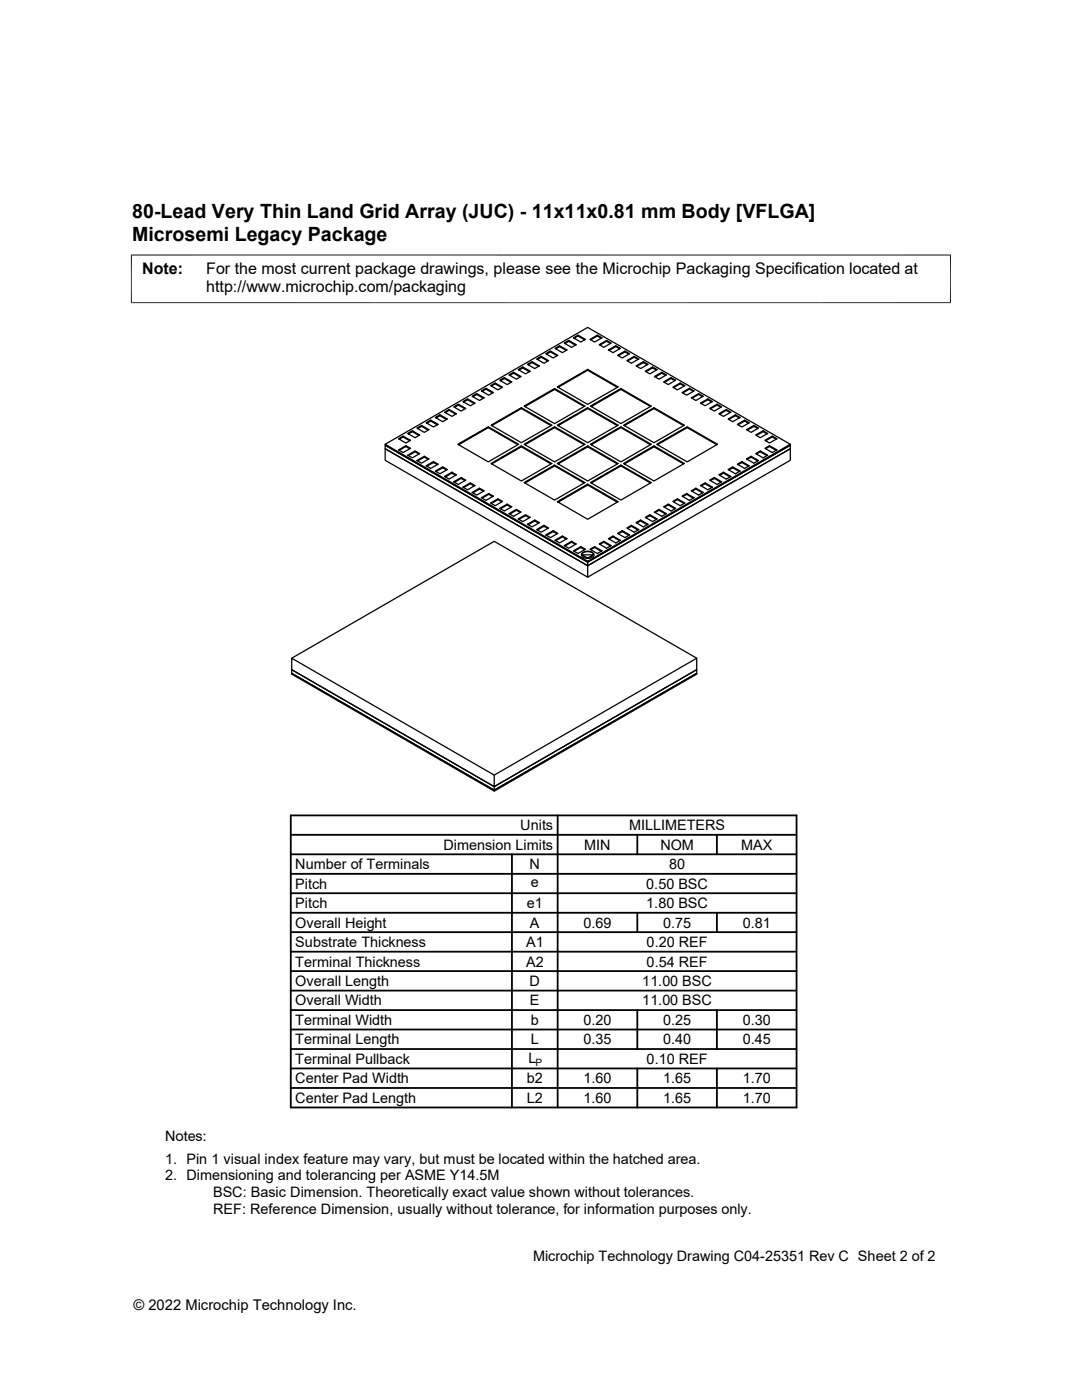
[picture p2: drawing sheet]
<svg xmlns="http://www.w3.org/2000/svg" width="216mm" height="279mm" viewBox="0 0 216 279" stroke-linecap="round" stroke-linejoin="round" font-family="sans-serif">
<g fill="none" stroke="#000" stroke-width=".25">
<path d="M93.3 79.6l1.5 .9-.9 .5-1.5-.9 .9-.5v.2l-.8 .4M93.3 79.8l1.3 .7M95.1 78.7l1.4 .8M95.1 78.5l1.5 .9-.9 .5-1.5-.8 .9-.6v.2l-.7 .5M97 77.5l1.4 .8-.9 .6-1.4-.9 .9-.5v.2l-.8 .4M97 77.7l1.3 .7M98.8 76.4l1.5 .9-.9 .5-1.5-.8 .9-.6v.2l-.8 .4M98.8 76.6l1.3 .8M100.6 75.4l1.5 .8-.9 .6-1.5-.9 .9-.5v.1l-.7 .5M100.6 75.5l1.4 .8M102.5 74.3l1.4 .8-.9 .6-1.4-.9 .9-.5v.2l-.8 .4M102.5 74.5l1.3 .7"/>
<path d="M104.3 73.2l1.5 .9-.9 .5-1.5-.8 .9-.6v.2l-.8 .5M104.3 73.4l1.3 .8M106.2 72.2l1.4 .8-.9 .6-1.5-.9 1-.5v.2l-.8 .4M106.2 72.4l1.3 .7M108 71.1l1.5 .9-1 .5-1.4-.9 .9-.5v.2l-.8 .4M108 71.3l1.3 .8M109.8 70.1l1.5 .8-.9 .5-1.5-.8 .9-.5v.1l-.7 .5M109.8 70.2l1.3 .8M110.7 77.7l5.9 3.4M110.7 77.5l6 3.5-6 3.5-6.1-3.5 6.1-3.5v.2l-5.9 3.4M111.7 69.2l1.3 .7M111.7 69l1.4 .8-.9 .6-1.5-.9 1-.5v.2l-.8 .4"/>
<path d="M113.5 67.9l1.5 .9-1 .5-1.4-.8 .9-.6v.2l-.8 .5M113.5 68.1l1.3 .8M115.3 66.9l1.5 .8-.9 .6-1.5-.9 .9-.5v.2l-.7 .4M115.3 67.1l1.3 .7M117.3 73.9l5.9 3.4M117.3 73.7l6 3.5-6 3.5-6.1-3.5 6.1-3.5v.2l-5.9 3.4M119.2 66.9l-1.5 .8 .9 .6 1.5-.9-.9-.5v.2l-1.3 .7M119.2 67.1l.8 .4M121 68.1l.8 .5M121 67.9l-1.4 .9 .9 .5 1.4-.8-.9-.6v.2l-1.3 .8M122.9 69.2l.7 .4M122.9 69l-1.5 .8 .9 .6 1.5-.9-.9-.5v.2l-1.3 .7"/>
<path d="M123.9 77.7l5.9 3.4M123.9 77.5l6 3.5-6 3.5-6.1-3.5 6.1-3.5v.2l-5.9 3.4M124.7 70.2l.8 .5M124.7 70.1l-1.5 .8 1 .5 1.4-.8-.9-.5v.1l-1.3 .8M126.5 71.1l-1.4 .9 .9 .5 1.5-.9-1-.5v.2l-1.3 .8M126.5 71.3l.8 .4M128.4 72.2l-1.5 .8 .9 .6 1.5-.9-.9-.5v.2l-1.3 .7M128.4 72.4l.7 .4M130.2 73.4l.8 .5M130.2 73.2l-1.4 .9 .9 .5 1.4-.8-.9-.6v.2l-1.3 .8M132.1 74.5l.7 .4M132.1 74.3l-1.5 .8 .9 .6 1.5-.9-.9-.5v.2l-1.4 .7"/>
<path d="M133.9 75.5l.8 .5M133.9 75.4l-1.5 .8 .9 .6 1.5-.9-.9-.5v.1l-1.3 .8M135.7 76.4l-1.4 .9 .9 .5 1.5-.8-1-.6v.2l-1.3 .8M135.7 76.6l.8 .4M137.6 77.5l-1.5 .8 .9 .6 1.5-.9-.9-.5v.2l-1.4 .7M137.6 77.7l.7 .4M139.4 78.7l.8 .5M139.4 78.5l-1.5 .9 1 .5 1.4-.8-.9-.6v.2l-1.3 .8M141.2 79.8l.8 .4M141.2 79.6l-1.4 .9 .9 .5 1.5-.9-1-.5v.2l-1.3 .7M76.9 88.7l40.4-23.4 40.4 23.4-40.4 23.3zM76.9 88.7v.2l40.4 23.3-40.4-23.3v.7l40.4 23.3v-.7l40.4-23.3v.7l-40.4 23.3-40.4-23.3v2.3l40.4 23.3v-2.3l40.4-23.3v2.3l-40.4 23.3"/>
<path d="M80.4 87l1.5 .9-.9 .5-1.5-.8 .9-.6v.2l-.7 .5M80.4 87.2l1.3 .8M81 88.9l-1.5 .9 .9 .5 1.5-.8-.9-.6v.2l-1.3 .8M81 89.1l.7 .5M82.3 86l1.4 .8-.9 .6-1.5-.9 1-.5v.1l-.8 .5M82.3 86.1l1.3 .8M82.8 90l-1.5 .8 1 .6 1.4-.9-.9-.5v.2l-1.3 .7M82.8 90.2l.8 .4M84.1 84.9l1.5 .8-.9 .6-1.5-.9 .9-.5v.2l-.7 .4M84.1 85.1l1.3 .8M84.7 91.1l-1.5 .8 .9 .5 1.5-.8-.9-.5v.1l-1.3 .8M84.7 91.2l.7 .5"/>
<path d="M85.9 84l1.4 .8M85.9 83.8l1.5 .9-.9 .5-1.5-.8 .9-.6v.2l-.7 .5M86.5 92.1l-1.5 .9 .9 .5 1.5-.9-.9-.5v.2l-1.3 .7M86.5 92.3l.8 .4M87.8 82.8l1.5 .8-1 .6-1.4-.9 .9-.5v.2l-.8 .4M87.8 83l1.3 .7M88.3 93.2l-1.4 .8 .9 .6 1.5-.9-1-.5v.2l-1.3 .7M88.3 93.4l.8 .4M89.6 81.7l1.5 .9-.9 .5-1.5-.8 .9-.6v.2l-.7 .4M89.6 81.9l1.3 .8M90.2 94.4l.7 .5M90.2 94.2l-1.5 .9 .9 .5 1.5-.8-.9-.6v.2l-1.3 .8"/>
<path d="M91.5 80.7l1.4 .8-.9 .5-1.5-.8 1-.5v.1l-.8 .5M91.5 80.8l1.3 .8M92 95.5l.8 .4M92 95.3l-1.5 .9 1 .5 1.4-.9-.9-.5v.2l-1.3 .7M93.9 96.5l.7 .5M93.9 96.4l-1.5 .8 .9 .5 1.5-.8-.9-.5v.1l-1.4 .8M95.7 97.6l.8 .4M95.7 97.4l-1.5 .9 .9 .5 1.5-.8-.9-.6v.2l-1.3 .8M97.4 85.3l5.9 3.5M97.4 85.2l6.1 3.5-6.1 3.5-6-3.5 6-3.5v.1l-5.9 3.5M97.5 98.7l.8 .4M97.5 98.5l-1.4 .8 .9 .6 1.4-.9-.9-.5v.2l-1.3 .7"/>
<path d="M99.4 99.7l.7 .5M99.4 99.5l-1.5 .9 .9 .5 1.5-.8-.9-.6v.2l-1.4 .8M104 89.2l5.9 3.4M104 89l6.1 3.5-6.1 3.5-6-3.5 6-3.5v.2l-5.9 3.4M104 81.5l5.9 3.4M104 81.4l6.1 3.5-6.1 3.4-6-3.4 6-3.5v.1l-5.9 3.4M110.7 93l5.9 3.4M110.7 92.8l6 3.5-6 3.5-6.1-3.5 6.1-3.5v.2l-5.9 3.4M110.7 85.3l5.9 3.5M110.7 85.2l6 3.5-6 3.5-6.1-3.5 6.1-3.5v.1l-5.9 3.5M117.3 81.5l5.9 3.4M117.3 81.4l6 3.5-6 3.4-6.1-3.4 6.1-3.5v.1l-5.9 3.4"/>
<path d="M117.3 89.2l5.9 3.4M117.3 89l6 3.5-6 3.5-6.1-3.5 6.1-3.5v.2l-5.9 3.4M117.3 96.8l5.9 3.4M117.3 96.6l6 3.5-6 3.5-6.1-3.5 6.1-3.5v.2l-5.9 3.4M123.9 93l5.9 3.4M123.9 92.8l6 3.5-6 3.5-6.1-3.5 6.1-3.5v.2l-5.9 3.4M123.9 85.3l5.9 3.5M123.9 85.2l6 3.5-6 3.5-6.1-3.5 6.1-3.5v.1l-5.9 3.5M130.5 81.5l5.9 3.4M130.5 81.4l6 3.5-6 3.4-6.1-3.4 6.1-3.5v.1l-5.9 3.4M130.5 89.2l5.9 3.4M130.5 89l6 3.5-6 3.5-6.1-3.5 6.1-3.5v.2l-5.9 3.4"/>
<path d="M135.2 99.7l1.3 .8M135.2 99.5l-.9 .6 1.4 .8 1-.5-1.5-.9v.2l-.8 .5M137 98.5l-.9 .5 1.5 .9 .9-.6-1.5-.8v.2l-.8 .4M137 98.7l1.3 .7M137.1 85.3l5.9 3.5M137.1 85.2l6.1 3.5-6.1 3.5-6.1-3.5 6.1-3.5v.1l-5.9 3.5M138.9 97.4l-1 .6 1.5 .8 .9-.5-1.4-.9v.2l-.8 .4M138.9 97.6l1.3 .8M140.7 96.4l-.9 .5 1.4 .8 1-.5-1.5-.8v.1l-.8 .5M140.7 96.5l1.3 .8M142.5 95.3l-.9 .5 1.5 .9 .9-.5-1.5-.9v.2l-.7 .4M142.5 95.5l1.3 .7"/>
<path d="M143.1 80.8l.7 .5M143.1 80.7l-1.5 .8 .9 .5 1.5-.8-.9-.5v.1l-1.3 .8M144.4 94.2l-1 .6 1.5 .8 .9-.5-1.4-.9v.2l-.8 .5M144.4 94.4l1.3 .8M144.9 81.7l-1.5 .9 1 .5 1.4-.8-.9-.6v.2l-1.3 .8M144.9 81.9l.8 .4M146.2 93.2l-.9 .5 1.4 .9 1-.6-1.5-.8v.2l-.8 .4M146.2 93.4l1.3 .7M146.7 82.8l-1.4 .8 .9 .6 1.5-.9-1-.5v.2l-1.3 .7M146.7 83l.8 .4M148 92.1l-.9 .5 1.5 .9 .9-.5-1.5-.9v.2l-.7 .4M148 92.3l1.4 .7"/>
<path d="M148.6 84l.8 .5M148.6 83.8l-1.5 .9 .9 .5 1.5-.8-.9-.6v.2l-1.3 .8M149.9 91.1l-1 .5 1.5 .8 .9-.5-1.4-.8v.1l-.8 .5M149.9 91.2l1.3 .8M150.4 85.1l.8 .4M150.4 84.9l-1.5 .8 1 .6 1.4-.9-.9-.5v.2l-1.3 .8M151.7 90.2l1.3 .7M151.7 90l-.9 .5 1.5 .9 .9-.6-1.5-.8v.2l-.8 .4M152.3 86.1l.7 .5M152.3 86l-1.5 .8 .9 .6 1.5-.9-.9-.5v.1l-1.4 .8M153.5 88.9l-.9 .6 1.5 .8 .9-.5-1.5-.9v.2l-.7 .5M153.5 89.1l1.4 .8"/>
<path d="M154.1 87l-1.5 .9 .9 .5 1.5-.8-.9-.6v.2l-1.3 .8M154.1 87.2l.8 .5M157.7 88.7v.2l-40.4 23.3v-.2M101.2 100.8l.8 .4M101.2 100.6l-1.5 .9 .9 .5 1.5-.9-.9-.5v.2l-1.3 .7M103 101.8l.8 .5M103 101.7l-1.4 .8 .9 .5 1.4-.8-.9-.5v.1l-1.3 .8M104.9 102.9l.7 .4M104.9 102.7l-1.5 .9 .9 .5 1.5-.8-.9-.6v.2l-1.4 .8M106.7 104l.8 .4M106.7 103.8l-1.5 .8 1 .6 1.4-.9-.9-.5v.2l-1.3 .7M108.5 105l.8 .5"/>
<path d="M108.5 104.8l-1.4 .9 .9 .5 1.5-.8-1-.6v.2l-1.3 .8M110.4 106.1l.7 .4M110.4 105.9l-1.5 .9 .9 .5 1.5-.9-.9-.5v.2l-1.3 .7M112.2 107.1l.8 .5M112.2 107l-1.5 .8 1 .6 1.4-.9-.9-.5v.1l-1.3 .8M114 108.2l.8 .4M114 108l-1.4 .9 .9 .5 1.5-.8-1-.6v.2l-1.3 .8M115.9 109.3l.7 .4M115.9 109.1l-1.5 .8 .9 .6 1.5-.9-.9-.5v.2l-1.3 .7M116 110.8a1.53 1.53 0 0 1 2.5-.1v.1M116.1 110.4a1.55 1.55 0 0 1 2.4 .3 1.44 1.44 0 0 1-2.5 0zM116.2 110.7h2.2l-1.1 .7"/>
<path d="M118.4 110.7l-1.1 .7-1.1-.7 1.1 .7M118.6 109.1l-.9 .5 1.5 .9 .9-.6-1.5-.8v.2l-.7 .4M118.6 109.3l1.4 .7M120.5 108l-.9 .6 1.4 .8 .9-.5-1.4-.9v.2l-.8 .4M120.5 108.2l1.3 .8M122.3 107l-.9 .5 1.5 .9 .9-.6-1.5-.8v.1l-.7 .5M122.3 107.1l1.3 .8M124.2 105.9l-1 .5 1.5 .9 .9-.5-1.4-.9v.2l-.8 .4M124.2 106.1l1.3 .7M126 105l1.3 .8M126 104.8l-.9 .6 1.4 .8 1-.5-1.5-.9v.2l-.8 .5M127.8 103.8l-.9 .5 1.5 .9 .9-.6-1.5-.8v.2l-.7 .4"/>
<path d="M127.8 104l1.3 .7M129.7 102.7l-.9 .6 1.4 .8 .9-.5-1.4-.9v.2l-.8 .4M129.7 102.9l1.3 .8M131.5 101.7l-.9 .5 1.5 .8 .9-.5-1.5-.8v.1l-.8 .5M131.5 101.8l1.3 .8M133.3 100.6l-.9 .5 1.5 .9 .9-.5-1.5-.9v.2l-.7 .4M133.3 100.8l1.4 .7M58.2 131.4l40.4 23.3v2.3l-40.4-23.4zM58.2 133.6l40.4 23.4v.7l-40.4-23.3zM58.2 131.4l40.4-23.4 40.4 23.4v2.2l-40.4 23.4 40.4-23.4v.8l-40.4 23.3 40.4-23.3v.1l-40.4 23.4-40.4-23.4v-.1l40.4 23.3v.2M139 131.4l-40.4 23.3"/>
</g>
<path d="M26.1 50.9h163.7M26.2 50.8v9.7M189.7 50.8v9.7M26.1 60.4h163.7" fill="none" stroke="#000" stroke-width=".2"/>
<g fill="none" stroke="#000" stroke-width=".36">
<path d="M58 174.4h100.9M58 170.5h100.9M58 166.6h100.9M58 162.7h100.9v58.3h-100.9zM58 178.3h100.9M102.2 170.5v50.5M111.3 162.7v58.3M127.2 166.6v3.9M143 166.6v3.9M58 186h100.9M58 182.2h100.9M58 197.7h100.9"/>
<path d="M58 193.8h100.9M58 189.9h100.9M127.2 182.2v3.8M143 182.2v3.8M58 205.5h100.9M58 201.6h100.9M58 213.2h100.9M58 209.4h100.9M58 217.1h100.9M127.2 201.6v7.8M127.2 213.2v7.8M143 201.6v7.8"/>
<path d="M143 213.2v7.8"/>
</g>
<g font-size="3.9">
<text x="26.4" y="43.5">80-Lead Very Thin Land Grid Array (JUC) - 11x11x0.81 mm Body [VFLGA]</text>
<text x="26.4" y="48.1">Microsemi Legacy Package</text>
</g>
<g font-size="3.2">
<text x="28.4" y="54.7">Note:</text>
<text x="41.1" y="58.3">http://www.microchip.com/packaging</text>
<text x="41.1" y="54.7">For the most current package drawings, please see the Microchip Packaging Specification located at</text>
</g>
<g font-size="2.9">
<text x="103.8" y="165.7">Units</text>
<text x="125.5" y="165.7">MILLIMETERS</text>
<text x="58.9" y="173.5">Number of Terminals</text>
<text x="88.5" y="169.6">Dimension Limits</text>
<text x="105.7" y="173.5">N</text>
<text x="116.6" y="169.6">MIN</text>
<text x="131.8" y="169.6">NOM</text>
<text x="133.5" y="173.5">80</text>
<text x="147.9" y="169.6">MAX</text>
<text x="58.9" y="177.4">Pitch</text>
<text x="105.9" y="177.1">e</text>
<text x="128.9" y="177.4">0.50 BSC</text>
<text x="58.9" y="185.1">Overall Height</text>
<text x="58.9" y="181.2">Pitch</text>
<text x="105.1" y="181.2">e1</text>
<text x="105.7" y="185.1">A</text>
<text x="116.4" y="185.1">0.69</text>
<text x="129" y="181.2">1.80 BSC</text>
<text x="132.3" y="185.1">0.75</text>
<text x="148.2" y="185.1">0.81</text>
<text x="58.9" y="189">Substrate Thickness</text>
<text x="105" y="189">A1</text>
<text x="129" y="189">0.20 REF</text>
<text x="58.9" y="192.9">Terminal Thickness</text>
<text x="58.9" y="196.8">Overall Length</text>
<text x="105" y="192.9">A2</text>
<text x="105.7" y="196.8">D</text>
<text x="128.2" y="196.8">11.00 BSC</text>
<text x="129" y="192.9">0.54 REF</text>
<text x="58.9" y="200.7">Overall Width</text>
<text x="105.7" y="200.7">E</text>
<text x="128.2" y="200.7">11.00 BSC</text>
<text x="58.9" y="204.6">Terminal Width</text>
<text x="58.9" y="208.4">Terminal Length</text>
<text x="105.9" y="204.5">b</text>
<text x="105.9" y="208.4">L</text>
<text x="116.4" y="208.4">0.35</text>
<text x="116.4" y="204.6">0.20</text>
<text x="132.3" y="204.6">0.25</text>
<text x="132.3" y="208.4">0.40</text>
<text x="148.2" y="208.4">0.45</text>
<text x="148.2" y="204.6">0.30</text>
<text x="58.9" y="212.3">Terminal Pullback</text>
<text x="105.4" y="212.2">L</text>
<text x="129" y="212.3">0.10 REF</text>
<text x="58.9" y="216.2">Center Pad Width</text>
<text x="58.9" y="220.1">Center Pad Length</text>
<text x="105.1" y="216.2">b2</text>
<text x="105.1" y="220.1">L2</text>
<text x="116.4" y="220.1">1.60</text>
<text x="116.4" y="216.2">1.60</text>
<text x="132.3" y="216.2">1.65</text>
<text x="132.3" y="220.1">1.65</text>
<text x="148.2" y="220.1">1.70</text>
<text x="148.2" y="216.2">1.70</text>
<text x="32.9" y="227.7">Notes:</text>
<text x="32.9" y="232.3">1. Pin 1 visual index feature may vary, but must be located within the hatched area.</text>
<text x="32.9" y="235.6">2. Dimensioning and tolerancing per ASME Y14.5M</text>
<text x="42.5" y="238.9">BSC: Basic Dimension. Theoretically exact value shown without tolerances.</text>
<text x="42.5" y="242.2">REF: Reference Dimension, usually without tolerance, for information purposes only.</text>
<text x="106.4" y="251.7">Microchip Technology Drawing C04-25351 Rev C Sheet 2 of 2</text>
<text x="26.6" y="261.3">© 2022 Microchip Technology Inc.</text>
</g>
<text font-size="2" x="106.9" y="212.8">P</text>
</svg>
